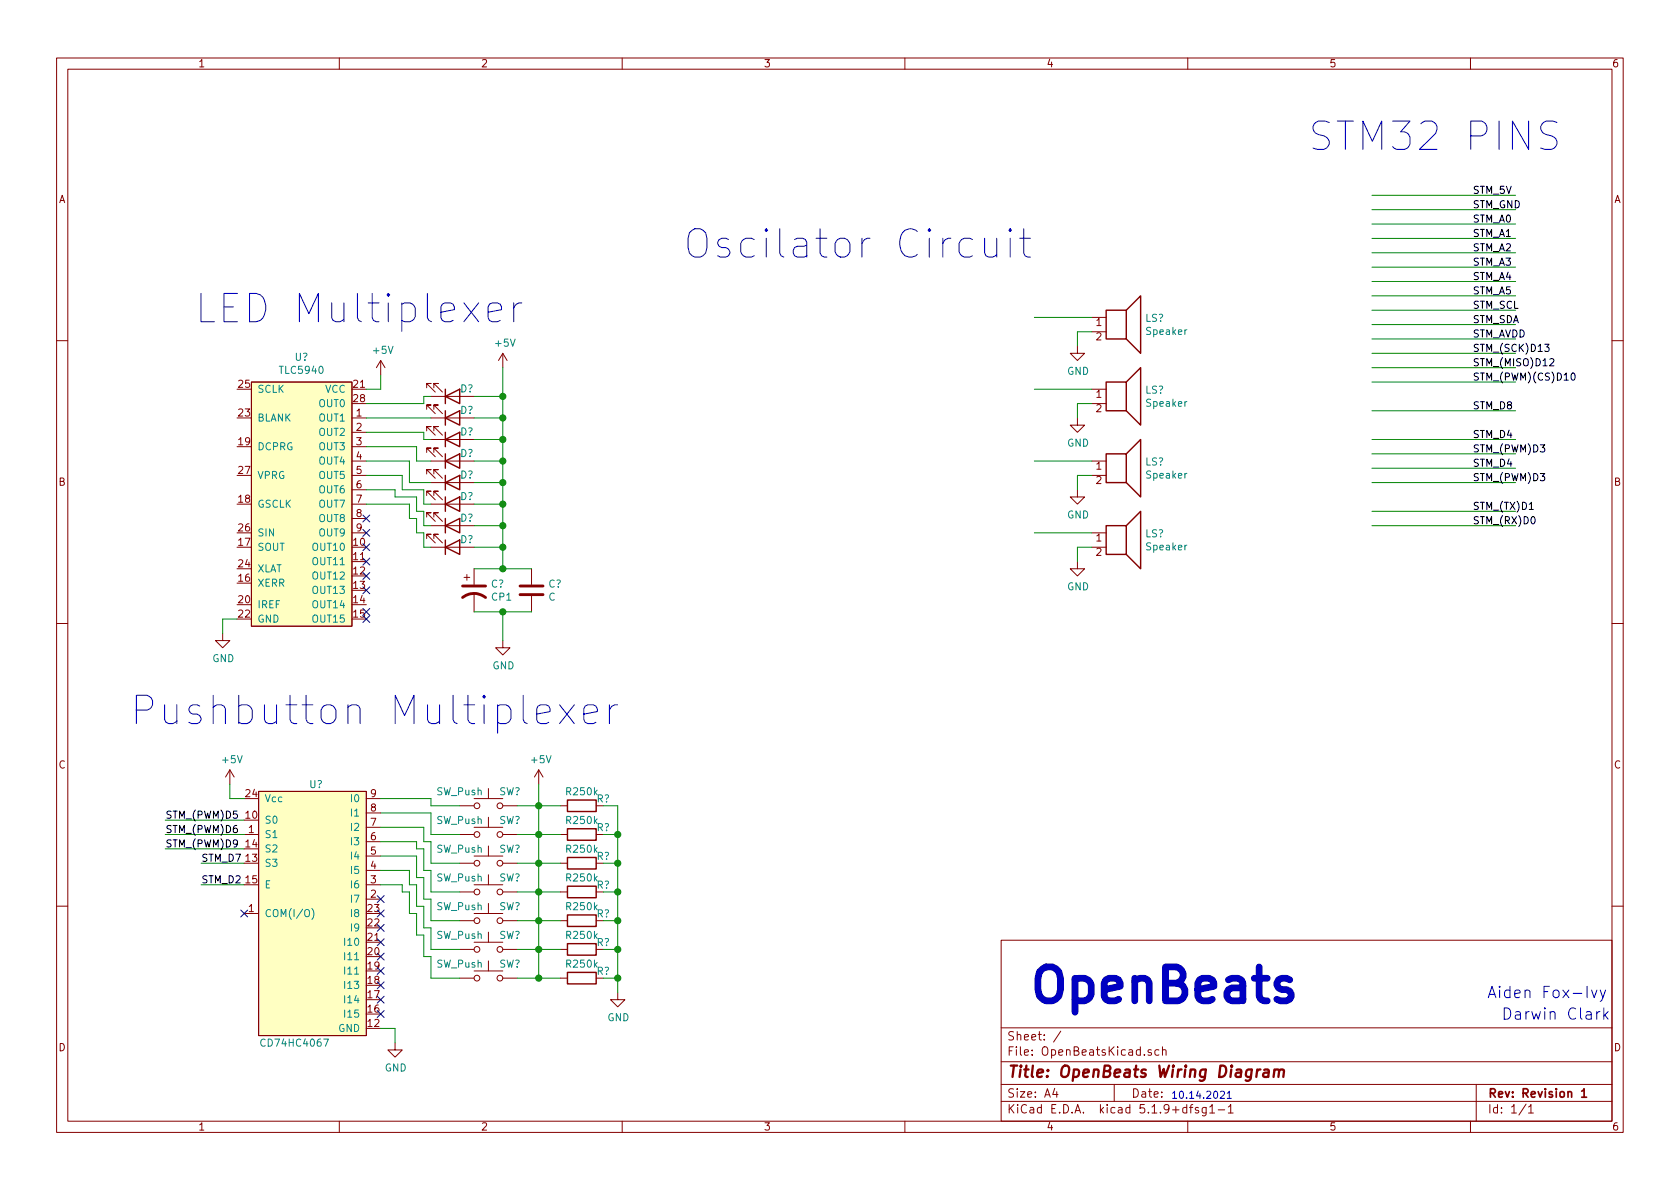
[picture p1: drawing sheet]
<svg xmlns="http://www.w3.org/2000/svg" width="297mm" height="210mm" viewBox="0 0 297 210" stroke-linecap="round" stroke-linejoin="round" font-family="sans-serif">
<g fill="none" stroke="#840000" stroke-width=".18">
<path d="M10 10.3h277v189.9h-277zM12 12.2h273v186.1h-273zM60 10.3v1.9M110 10.3v1.9M160 10.3v1.9M210 10.3v1.9M260 10.3v1.9M193 56.1h2.6M193 58.7h2.6M10 60.2h2M44.4 67.6h17.8v43.1h-17.8zM62.2 73.9h2.6"/>
<path d="M62.2 76.4h2.6M62.2 79h2.6M67.3 63.7l-.8 1.3M67.3 63.7v2.6M67.3 63.7l.8 1.3M75.4 76.2v-.8h.8h-.8l1.6 1.6M75.4 72.4v-.8h.8h-.8l1.6 1.5M75.4 68.6v-.8h.8h-.8l1.6 1.5M76.2 73.9h7.6M76.2 77.7h7.6M76.2 70.1h7.6M76.7 76.2v-.8h.8h-.8l1.5 1.6"/>
<path d="M76.7 72.4v-.8h.8h-.8l1.5 1.5M76.7 68.6v-.8h.8h-.8l1.5 1.5M88.9 62.5l-.8 1.2M88.9 62.5v2.5M88.9 62.5l.8 1.2M190.5 73.9v1.3h1.3l-1.3 1.2-1.3-1.2h1.3M190.5 61.2v1.3h1.3l-1.3 1.2-1.3-1.2h1.3M193 68.8h2.6M193 71.4h2.6M285 60.2h2M62.2 94.2h2.6M62.2 81.5h2.6"/>
<path d="M62.2 84.1h2.6M62.2 86.6h2.6M62.2 89.1h2.6M62.2 91.7h2.6M75.4 91.4v-.7h.8h-.8l1.6 1.5M75.4 95.2v-.7h.8h-.8l1.6 1.5M75.4 87.6v-.7h.8h-.8l1.6 1.5M75.4 83.8v-.7h.8h-.8l1.6 1.5M75.4 80v-.8h.8h-.8l1.6 1.6M76.2 96.8h7.6M76.2 81.5h7.6M76.2 89.1h7.6"/>
<path d="M76.2 93h7.6M76.2 85.3h7.6M76.7 91.4v-.7h.8h-.8l1.5 1.5M76.7 95.2v-.7h.8h-.8l1.5 1.5M76.7 87.6v-.7h.8h-.8l1.5 1.5M76.7 83.8v-.7h.8h-.8l1.5 1.5M76.7 80v-.8h.8h-.8l1.5 1.6M190.5 99.3v1.3h1.3l-1.3 1.2-1.3-1.2h1.3M190.5 86.6v1.3h1.3l-1.3 1.2-1.3-1.2h1.3M193 94.2h2.6M193 96.8h2.6M193 81.5h2.6"/>
<path d="M193 84.1h2.6M10 110.3h2M39.4 112v1.3h1.2l-1.2 1.2-1.3-1.2h1.3M82 102.1h1.1M82.5 101.6v1M83.8 100.6v2.8M83.8 104.9v3.3M88.9 113.3v1.2h1.3l-1.3 1.3-1.3-1.3h1.3M94 100.6v2.8M94 105.4v2.8M285 110.3h2M40.6 136.1l-.7 1.3"/>
<path d="M40.6 136.1v2.6M40.6 136.1l.8 1.3M45.7 139.9h19.1v43.2h-19.1zM86.4 139.4v1.8M95.2 136.1l-.7 1.3M95.2 136.1v2.6M95.2 136.1l.8 1.3M43.2 147.6h2.5M64.8 159h2.5M64.8 156.5h2.5M64.8 153.9h2.5M64.8 151.4h2.5"/>
<path d="M64.8 148.8h2.5M64.8 146.3h2.5M64.8 143.8h2.5M64.8 141.2h2.5M81.3 142.5h2.5M81.3 147.6h2.5M81.3 152.6h2.5M81.3 157.7h2.5M83.8 156.5h5.1M83.8 151.4h5.1M83.8 146.3h5.1M83.8 141.2h5.1"/>
<path d="M86.4 144.5v1.8M86.4 149.6v1.8M86.4 154.7v1.8M86.4 159.8v1.7M88.9 142.5h2.5M88.9 147.6h2.5M88.9 152.6h2.5M88.9 157.7h2.5M99.1 142.5h1.2M99.1 147.6h1.2M99.1 152.6h1.2M99.1 157.7h1.2"/>
<path d="M10 160.2h2M43.2 161.5h2.5M81.3 173h2.5M81.3 162.8h2.5M81.3 167.9h2.5M83.8 171.7h5.1M83.8 161.5h5.1M83.8 166.6h5.1M86.4 164.8v1.8M86.4 169.9v1.8M88.9 173h2.5M88.9 162.8h2.5"/>
<path d="M88.9 167.9h2.5M99.1 173h1.2M99.1 162.8h1.2M99.1 167.9h1.2M109.2 175.5v1.3h1.3l-1.3 1.2-1.3-1.2h1.3M177 166.3h108v32h-108zM285 160.2h2M60 198.3v1.9M69.8 184.4v1.3h1.3l-1.3 1.2-1.2-1.2h1.2M110 198.3v1.9M160 198.3v1.9M177 194.8h108"/>
<path d="M177 191.8h108M177 187.8h108M177 181.8h108M186.5 192.5l-.4 1h1M186.8 193v1M187.6 182.3l-1.3 2M197 191.8v3M203.6 185.7l-.4-.1-.2 .2v.2l.6 .2v.3h-.6M204.9 185.7l-.4-.1-.3 .3 .1 .6h.6M205.5 185.7l.3-.1 .3 .1 .1 .9M205.5 185.1v1.5M210 198.3v1.9"/>
<path d="M210.3 195.8h.6M210.9 195.3l-.4 .2v1.3M211.9 195.9l-.4-.1-.2 .2 .1 .3 .5 .1v.3h-.6M213.3 195.8v1.2l-.3 .3h-.4M213.3 195.9l-.5-.1-.3 .3 .1 .6 .2 .1 .5-.1M213.9 195.8l.4-.5v1.5M213.9 196.8h.9M215.4 196.3h1.1M217.2 195.8l.4-.5v1.5M217.2 196.8h.8M260 198.3v1.9M261 191.8v6.5"/>
<path d="M269.8 195.2l-1.2 2M270.3 195.8l.4-.5v1.5M270.3 196.8h.8"/>
<circle cx="84.3" cy="157.7" r=".51"/>
<circle cx="84.3" cy="147.6" r=".51"/>
<circle cx="84.3" cy="152.6" r=".51"/>
<circle cx="84.3" cy="142.5" r=".51"/>
<circle cx="88.4" cy="147.6" r=".51"/>
<circle cx="88.4" cy="157.7" r=".51"/>
<circle cx="88.4" cy="142.5" r=".51"/>
<circle cx="88.4" cy="152.6" r=".51"/>
<circle cx="84.3" cy="173" r=".51"/>
<circle cx="84.3" cy="162.8" r=".51"/>
<circle cx="84.3" cy="167.9" r=".51"/>
<circle cx="88.4" cy="167.9" r=".51"/>
<circle cx="88.4" cy="162.8" r=".51"/>
<circle cx="88.4" cy="173" r=".51"/>
</g>
<path d="M279.7 193l.4-.5v1.5M279.7 194h.8" fill="none" stroke="#840000" stroke-width=".3"/>
<path d="M222.9 189.1a.54 .54 0 0 0-.7 .4M223.5 189.2h.8l-.1 1.2M224.3 189.6l-.7 .1a.4 .4 0 0 0-.3 .3 .4 .4 0 0 0 .3 .4l.6-.1M225.3 189.3a.5 .5 0 0 1 .9 .1l-.2 1M225.3 189.1l-.1 1.3M226.2 189.4a.47 .47 0 0 1 .4-.3 .47 .47 0 0 1 .4 .3l-.1 1" fill="none" stroke="#840000" stroke-width=".41"/>
<g fill="none" stroke="#840000" stroke-width=".25">
<path d="M195.6 54.9h3.5v5h-3.5zM199.1 54.9l2.6-2.6v10.2l-2.6-2.6M78.7 77.7l2.6-1.3v2.6zM78.7 73.9l2.6-1.3v2.6zM78.7 70.1l2.6-1.3v2.6zM78.7 68.8v2.6M78.7 72.6v2.6M78.7 76.4v2.6M195.6 67.6h3.5v5h-3.5zM199.1 67.6l2.6-2.6v10.2l-2.6-2.6M78.7 93l2.6-1.3v2.5zM78.7 96.8l2.6-1.3v2.5z"/>
<path d="M78.7 89.1l2.6-1.2v2.5zM78.7 85.3l2.6-1.2v2.5zM78.7 81.5l2.6-1.2v2.5zM78.7 80.3v2.5M78.7 84.1v2.5M78.7 87.9v2.5M78.7 91.7v2.5M78.7 95.5v2.5M195.6 93h3.5v5h-3.5zM195.6 80.3h3.5v5h-3.5zM199.1 93l2.6-2.6v10.2l-2.6-2.6M199.1 80.3l2.6-2.6v10.2l-2.6-2.6"/>
<path d="M100.3 141.5h5.1v2h-5.1zM100.3 146.6h5.1v2h-5.1zM100.3 151.6h5.1v2.1h-5.1zM100.3 156.7h5.1v2h-5.1zM100.3 172h5.1v2h-5.1zM100.3 161.8h5.1v2h-5.1zM100.3 166.9h5.1v2h-5.1z"/>
</g>
<g fill="#ffffc2" stroke="#ffffc2" stroke-width=".18">
<path d="M44.4 67.6h17.8v43.1h-17.8z"/>
<path d="M45.7 139.9h19.1v43.2h-19.1z"/>
</g>
<path d="M55.1 160.6a1.47 1.47 0 0 1 0 2" fill="none" stroke="#008484" stroke-width=".18"/>
<path d="M81.8 105.7a3.3 3.3 0 0 1 4.1 0M81.8 103.6h4.1M91.9 105.2h4.1M91.9 103.6h4.1" fill="none" stroke="#840000" stroke-width=".51"/>
<g fill="none" stroke="#008400" stroke-width=".18">
<path d="M242.6 37.1h25.4M242.6 39.6h25.4M242.6 34.5h25.4M182.9 56.1h10.1M193 58.7h-2.5v2.5M242.6 54.9h25.4M242.6 59.9h25.4M242.6 57.4h25.4M242.6 52.3h25.4M242.6 49.8h25.4M242.6 47.2h25.4M242.6 44.7h25.4"/>
<path d="M242.6 42.2h25.4M64.8 79h8.9v2.5h2.5M64.8 76.4h10.1v1.3h1.3M64.8 73.9h11.4M67.3 66.3v2.5h-2.5M76.2 70.1h-1.3v1.3h-10.1M83.8 77.7h5.1M83.8 70.1h5.1M83.8 73.9h5.1M88.9 65v35.6M182.9 68.8h10.1M193 71.4h-2.5v2.5"/>
<path d="M242.6 77.7h25.4M242.6 72.6h25.4M242.6 67.6h25.4M242.6 65h25.4M242.6 62.5h25.4M64.8 86.6h5v1.3h3.9v2.5h1.2v2.6h1.3M64.8 89.1h7.6v2.6h1.3v2.5h1.2v2.6h1.3M64.8 84.1h6.3v2.5h3.8v2.5h1.3M64.8 81.5h7.6v3.8h3.8M83.8 96.8h5.1M83.8 85.3h5.1M83.8 93h5.1"/>
<path d="M83.8 81.5h5.1M83.8 89.1h5.1M182.9 94.2h10.1M182.9 81.5h10.1M193 96.8h-2.5v2.5M193 84.1h-2.5v2.5M242.6 80.3h25.4M242.6 82.8h25.4M242.6 85.3h25.4M242.6 90.4h25.4M242.6 93h25.4M41.9 109.5h-2.5v2.5"/>
<path d="M83.8 108.2h10.2M83.8 100.6h10.2M88.9 108.2v5.1M40.6 138.7v2.5h2.6M95.2 138.7v34.3M29.2 150.1h14M29.2 147.6h14M29.2 145h14M35.6 156.5h7.6M35.6 152.6h7.6M67.3 156.5h3.8v1.2h1.3v3.8h1.3v3.8h1.2v3.9h1.3v3.8h5.1M67.3 153.9h5.1v2.6h1.3v3.8h1.2v3.8h1.3v3.8h5.1"/>
<path d="M67.3 148.8h6.4v1.3h1.2v3.8h1.3v3.8h5.1M67.3 141.2h8.9v1.3h5.1M67.3 143.8h8.9v3.8h5.1M67.3 146.3h7.6v2.5h1.3v3.8h5.1M67.3 151.4h6.4v3.8h1.2v3.8h1.3v3.8h5.1M91.4 157.7h7.7M91.4 152.6h7.7M91.4 147.6h7.7M91.4 142.5h7.7M106.7 157.7h2.5M106.7 152.6h2.5M106.7 142.5h2.5v33"/>
<path d="M106.7 147.6h2.5M91.4 173h7.7M91.4 167.9h7.7M91.4 162.8h7.7M106.7 173h2.5M106.7 167.9h2.5M106.7 162.8h2.5M67.3 181.9h2.5v2.5"/>
</g>
<path d="M273.1 60.9h.8l-.4 .5 .3 .1v.6h-.5l-.2-.1M274 63.5l.5-.1 .3 .4-.8 .9h.8M277.9 66.1l.2-.1a.69 .69 0 0 1 .4 .6 .69 .69 0 0 1-.4 .6l-.3-.2v-.3zM270.4 90.1h.7" fill="none" stroke="#000" stroke-width=".18"/>
<g fill="none" stroke="#0000c2" stroke-width=".18">
<path d="M275.3 21.7l-.7-.3h-1.2a1.22 1.22 0 0 0-1 1.2 1.22 1.22 0 0 0 1 1.2 1.67 1.67 0 0 1 1.9 1.7l-.2 .4a2.06 2.06 0 0 1-2.7 .3M86.3 55.2l2.4-.4v-.5l-.3-.5-.4-.2h-1l-.5 .2-.2 .5v1.9l.2 .5 .5 .2h1l.4-.2M90.8 53.6v3.3M92.3 53.6a1.27 1.27 0 0 0-1.5 .9M174.1 42.1v2.6l.2 .5a1.36 1.36 0 0 0 1.9-.2M176.2 42.1v3.4M178.6 40.5l-.2 .2 .2 .2 .2-.2-.2-.2v.4M178.6 42.1v3.4M180.3 42.1h1.9M181 40.5v4.2l.2 .5 .5 .3h.5M94.9 126.3l2.4-.5v-.5l-.3-.4-.5-.3h-.9l-.5 .3-.2 .4v1.9l.2 .5 .5 .3h.9l.5-.3M98.9 124.6l2.6 3.4"/>
<path d="M101.5 124.6l-2.6 3.4M103.2 126.3l2.4-.5v-.5l-.2-.4-.5-.3h-1l-.4 .3-.3 .4v1.9l.3 .5 .4 .3h1l.5-.3M107.7 124.6v3.4M109.2 124.6a1.27 1.27 0 0 0-1.5 1M281.4 175.1l.5 1.3 .4-1.3M282.9 178.9l-.4 .1-.2 .3M282.9 175.1l.5 1.3M283.6 178.2v2M283.7 179.5l.6 .7M283.9 175.1l-.7 1.8-.3 .2M284.3 178.9l-.7 .7M215.8 193.1l.5-.1 .2 .1v.2v.2l-.8 .7h.8"/>
<path d="M217 193.3l.3-.3v1.2M217 194.2h.7"/>
</g>
<path d="M228 173.3l-.5-.3h-.9l-.6 .3-.2 .6 .2 .8 .6 .3h.9l.5 .3 .3 .5v.3l-.3 .6-.5 .3h-1.2l-.5-.3" fill="none" stroke="#0000c2" stroke-width="1.2"/>
<g fill="#008400" stroke="#008400" stroke-width=".25">
<circle cx="95.3" cy="167.9" r=".51"/>
<circle cx="88.9" cy="93" r=".51"/>
<circle cx="88.9" cy="89.1" r=".51"/>
<circle cx="88.9" cy="85.3" r=".51"/>
<circle cx="88.9" cy="81.5" r=".51"/>
<circle cx="88.9" cy="77.7" r=".51"/>
<circle cx="88.9" cy="73.9" r=".51"/>
<circle cx="88.9" cy="70.1" r=".51"/>
<circle cx="88.9" cy="100.6" r=".51"/>
<circle cx="88.9" cy="96.8" r=".51"/>
<circle cx="88.9" cy="108.2" r=".51"/>
<circle cx="109.2" cy="173" r=".51"/>
<circle cx="95.3" cy="162.8" r=".51"/>
<circle cx="95.3" cy="157.7" r=".51"/>
<circle cx="95.3" cy="152.6" r=".51"/>
<circle cx="95.3" cy="173" r=".51"/>
<circle cx="95.3" cy="147.6" r=".51"/>
<circle cx="95.3" cy="142.5" r=".51"/>
<circle cx="109.2" cy="147.6" r=".51"/>
<circle cx="109.2" cy="152.6" r=".51"/>
<circle cx="109.2" cy="157.7" r=".51"/>
<circle cx="109.2" cy="162.8" r=".51"/>
<circle cx="109.2" cy="167.9" r=".51"/>
</g>
<g fill="none" stroke="#000084" stroke-width=".18">
<path d="M64.2 91.1l1.2 1.2M64.2 93.6l1.2 1.2M64.2 96.2l1.2 1.2M64.2 98.7l1.2 1.2M65.4 91.1l-1.2 1.2M65.4 93.6l-1.2 1.2M65.4 96.2l-1.2 1.2M65.4 98.7l-1.2 1.2M64.2 101.2l1.2 1.3M64.2 103.8l1.2 1.2M64.2 107.6l1.2 1.2M64.2 108.9l1.2 1.2"/>
<path d="M65.4 101.2l-1.2 1.3M65.4 103.8l-1.2 1.2M65.4 107.6l-1.2 1.2M65.4 108.9l-1.2 1.2M66.7 158.4l1.2 1.2M67.9 158.4l-1.2 1.2M42.6 160.9l1.2 1.2M43.8 160.9l-1.2 1.2M66.7 168.5l1.2 1.3M66.7 160.9l1.2 1.2M66.7 163.5l1.2 1.2M66.7 166l1.2 1.2"/>
<path d="M66.7 171.1l1.2 1.2M66.7 173.6l1.2 1.2M66.7 176.2l1.2 1.2M66.7 178.7l1.2 1.2M67.9 168.5l-1.2 1.3M67.9 160.9l-1.2 1.2M67.9 163.5l-1.2 1.2M67.9 166l-1.2 1.2M67.9 171.1l-1.2 1.2M67.9 173.6l-1.2 1.2M67.9 176.2l-1.2 1.2M67.9 178.7l-1.2 1.2"/>
</g>
<text font-size="8.3" fill="#0000c2" x="181.6" y="177.3">OpenBeats</text>
<g font-size="7" fill="#0000c2">
<text x="231.1" y="26.7">STM32 PINS</text>
<text x="120.6" y="45.7">Oscilator Circuit</text>
<text x="34.3" y="57.1">LED Multiplexer</text>
<text x="22.9" y="128.2">Pushbutton Multiplexer</text>
</g>
<g font-size="2.8" fill="#0000c2">
<text x="262.9" y="176.5">Aiden Fox-Ivy</text>
<text x="265.4" y="180.3">Darwin Clark</text>
</g>
<text font-size="2.8" fill="#840000" x="178" y="190.5">Title: OpenBeats Wiring Diagram</text>
<g font-size="2.1" fill="#840000">
<text x="178" y="184">Sheet: /</text>
<text x="178" y="186.7">File: OpenBeatsKicad.sch</text>
<text x="178" y="196.9">KiCad E.D.A. kicad 5.1.9+dfsg1-1</text>
<text x="178" y="194.1">Size: A4</text>
<text x="200" y="194.1">Date:</text>
<text x="263" y="194.1">Rev: Revision 1</text>
<text x="263" y="196.9">Id: 1/1</text>
</g>
<g font-size="1.8" fill="#840000">
<text x="35" y="11.9">1</text>
<text x="85" y="11.9">2</text>
<text x="135" y="11.9">3</text>
<text x="185" y="11.9">4</text>
<text x="235" y="11.9">5</text>
<text x="285" y="11.9">6</text>
<text x="10.4" y="35.9">A</text>
<text x="285.4" y="35.9">A</text>
<text x="193.8" y="57.7">1</text>
<text x="193.8" y="60.2">2</text>
<text x="42.2" y="68.6">25</text>
<text x="62.5" y="68.6">21</text>
<text x="62.5" y="71.1">28</text>
<text x="193.8" y="70.4">1</text>
<text x="42.2" y="73.7">23</text>
<text x="63" y="73.7">1</text>
<text x="63" y="76.2">2</text>
<text x="193.8" y="72.9">2</text>
<text x="42.2" y="78.7">19</text>
<text x="42.2" y="83.8">27</text>
<text x="63" y="78.7">3</text>
<text x="63" y="81.3">4</text>
<text x="63" y="83.8">5</text>
<text x="193.8" y="83.1">1</text>
<text x="10.4" y="85.9">B</text>
<text x="42.2" y="88.9">18</text>
<text x="63" y="86.4">6</text>
<text x="63" y="88.9">7</text>
<text x="193.8" y="85.6">2</text>
<text x="285.4" y="85.9">B</text>
<text x="42.2" y="94">26</text>
<text x="63" y="91.4">8</text>
<text x="63" y="94">9</text>
<text x="193.8" y="95.8">1</text>
<text x="42.2" y="96.5">17</text>
<text x="42.2" y="100.3">24</text>
<text x="62.5" y="96.5">10</text>
<text x="62.5" y="99.1">11</text>
<text x="62.5" y="101.6">12</text>
<text x="193.8" y="98.3">2</text>
<text x="42.2" y="102.9">16</text>
<text x="42.2" y="106.7">20</text>
<text x="62.5" y="104.1">13</text>
<text x="62.5" y="106.7">14</text>
<text x="42.2" y="109.2">22</text>
<text x="62.5" y="109.2">15</text>
<text x="10.4" y="135.9">C</text>
<text x="285.4" y="135.9">C</text>
<text x="43.5" y="141">24</text>
<text x="65.6" y="143.5">8</text>
<text x="65.6" y="141">9</text>
<text x="43.5" y="144.8">10</text>
<text x="43.5" y="149.9">14</text>
<text x="44" y="147.3">1</text>
<text x="65.6" y="148.6">6</text>
<text x="65.6" y="146">7</text>
<text x="43.5" y="152.4">13</text>
<text x="65.6" y="153.7">4</text>
<text x="65.6" y="151.1">5</text>
<text x="43.5" y="156.2">15</text>
<text x="44" y="161.3">1</text>
<text x="65.1" y="161.3">23</text>
<text x="65.6" y="158.7">2</text>
<text x="65.6" y="156.2">3</text>
<text x="65.1" y="166.4">21</text>
<text x="65.1" y="163.8">22</text>
<text x="65.1" y="174">18</text>
<text x="65.1" y="171.4">19</text>
<text x="65.1" y="168.9">20</text>
<text x="65.1" y="179.1">16</text>
<text x="65.1" y="176.5">17</text>
<text x="10.4" y="185.9">D</text>
<text x="65.1" y="181.6">12</text>
<text x="285.4" y="185.9">D</text>
<text x="35" y="199.9">1</text>
<text x="85" y="199.9">2</text>
<text x="135" y="199.9">3</text>
<text x="185" y="199.9">4</text>
<text x="235" y="199.9">5</text>
<text x="285" y="199.9">6</text>
</g>
<g font-size="1.8">
<text x="260.3" y="34.3">STM_5V</text>
<text x="260.3" y="36.8">STM_GND</text>
<text x="260.3" y="39.4">STM_A0</text>
<text x="260.3" y="41.9">STM_A1</text>
<text x="260.3" y="44.4">STM_A2</text>
<text x="260.3" y="47">STM_A3</text>
<text x="260.3" y="52.1">STM_A5</text>
<text x="260.3" y="49.5">STM_A4</text>
<text x="260.3" y="59.7">STM_AVDD</text>
<text x="260.3" y="54.6">STM_SCL</text>
<text x="260.3" y="57.1">STM_SDA</text>
<text x="260.3" y="64.8">STM_(MISO)D12</text>
<text x="260.3" y="62.2">STM_(SCK)D13</text>
<text x="260.3" y="67.3">STM_(PWM)(CS)D10</text>
<text x="260.3" y="77.5">STM_D4</text>
<text x="260.3" y="72.4">STM_D8</text>
<text x="260.3" y="80">STM_(PWM)D3</text>
<text x="260.3" y="82.5">STM_D4</text>
<text x="260.3" y="85.1">STM_(PWM)D3</text>
<text x="260.3" y="92.7">STM_(RX)D0</text>
<text x="260.3" y="90.2">STM_(TX)D1</text>
<text x="29.2" y="149.9">STM_(PWM)D9</text>
<text x="29.2" y="144.8">STM_(PWM)D5</text>
<text x="29.2" y="147.3">STM_(PWM)D6</text>
<text x="35.6" y="152.4">STM_D7</text>
<text x="35.6" y="156.2">STM_D2</text>
</g>
<g font-size="1.8" fill="#008484">
<text x="202.5" y="56.9">LS?</text>
<text x="202.8" y="59.2">Speaker</text>
<text x="52.1" y="63.8">U?</text>
<text x="66.1" y="62.6">+5V</text>
<text x="87.7" y="61.3">+5V</text>
<text x="45.5" y="69.5">SCLK</text>
<text x="49.6" y="66.1">TLC5940</text>
<text x="57.5" y="69.5">VCC</text>
<text x="81.4" y="69.4">D?</text>
<text x="188.7" y="66.3">GND</text>
<text x="202.5" y="69.6">LS?</text>
<text x="202.8" y="71.9">Speaker</text>
<text x="45.5" y="74.5">BLANK</text>
<text x="56.5" y="74.5">OUT1</text>
<text x="56.5" y="77.1">OUT2</text>
<text x="56.5" y="72">OUT0</text>
<text x="81.4" y="77">D?</text>
<text x="81.4" y="73.2">D?</text>
<text x="45.5" y="79.6">DCPRG</text>
<text x="56.5" y="79.6">OUT3</text>
<text x="56.5" y="82.2">OUT4</text>
<text x="81.4" y="80.8">D?</text>
<text x="188.7" y="79">GND</text>
<text x="202.5" y="82.3">LS?</text>
<text x="45.5" y="89.8">GSCLK</text>
<text x="45.5" y="84.7">VPRG</text>
<text x="56.5" y="84.7">OUT5</text>
<text x="56.5" y="87.2">OUT6</text>
<text x="56.5" y="89.8">OUT7</text>
<text x="81.4" y="88.4">D?</text>
<text x="81.4" y="84.6">D?</text>
<text x="202.8" y="84.6">Speaker</text>
<text x="45.5" y="94.9">SIN</text>
<text x="56.5" y="92.3">OUT8</text>
<text x="56.5" y="94.9">OUT9</text>
<text x="81.4" y="92.2">D?</text>
<text x="188.7" y="91.7">GND</text>
<text x="202.5" y="95">LS?</text>
<text x="45.5" y="97.4">SOUT</text>
<text x="45.5" y="101.2">XLAT</text>
<text x="55.5" y="97.4">OUT10</text>
<text x="55.5" y="99.9">OUT11</text>
<text x="81.4" y="96.1">D?</text>
<text x="202.8" y="97.3">Speaker</text>
<text x="45.5" y="103.8">XERR</text>
<text x="45.5" y="107.6">IREF</text>
<text x="55.5" y="102.5">OUT12</text>
<text x="55.5" y="105">OUT13</text>
<text x="55.5" y="107.6">OUT14</text>
<text x="86.8" y="103.9">C?</text>
<text x="87" y="106.2">CP1</text>
<text x="97" y="103.9">C?</text>
<text x="97" y="106.2">C</text>
<text x="188.7" y="104.4">GND</text>
<text x="45.5" y="110.1">GND</text>
<text x="55.5" y="110.1">OUT15</text>
<text x="37.5" y="117.1">GND</text>
<text x="87.1" y="118.4">GND</text>
<text x="39.4" y="135">+5V</text>
<text x="94" y="135">+5V</text>
<text x="46.7" y="141.9">Vcc</text>
<text x="54.7" y="139.4">U?</text>
<text x="62.3" y="141.9">I0</text>
<text x="77.2" y="140.6">SW_Push</text>
<text x="88.2" y="140.6">SW?</text>
<text x="100.3" y="140.6">R250k</text>
<text x="105.5" y="141.9">R?</text>
<text x="46.7" y="148.2">S1</text>
<text x="46.7" y="145.7">S0</text>
<text x="62.3" y="149.5">I3</text>
<text x="62.3" y="146.9">I2</text>
<text x="62.3" y="144.4">I1</text>
<text x="77.2" y="145.7">SW_Push</text>
<text x="88.2" y="145.7">SW?</text>
<text x="100.3" y="145.7">R250k</text>
<text x="105.5" y="147">R?</text>
<text x="46.7" y="153.3">S3</text>
<text x="46.7" y="150.7">S2</text>
<text x="62.3" y="154.6">I5</text>
<text x="62.3" y="152">I4</text>
<text x="77.2" y="155.9">SW_Push</text>
<text x="77.2" y="150.8">SW_Push</text>
<text x="88.2" y="155.9">SW?</text>
<text x="88.2" y="150.8">SW?</text>
<text x="100.3" y="150.8">R250k</text>
<text x="100.3" y="155.9">R250k</text>
<text x="105.5" y="152.1">R?</text>
<text x="46.7" y="157.1">E</text>
<text x="62.3" y="159.6">I7</text>
<text x="62.3" y="157.1">I6</text>
<text x="77.2" y="161">SW_Push</text>
<text x="88.2" y="161">SW?</text>
<text x="100.3" y="161">R250k</text>
<text x="105.5" y="157.1">R?</text>
<text x="46.7" y="162.2">COM(I/O)</text>
<text x="61.3" y="167.3">I10</text>
<text x="62.3" y="164.7">I9</text>
<text x="62.3" y="162.2">I8</text>
<text x="77.2" y="166">SW_Push</text>
<text x="88.2" y="166">SW?</text>
<text x="100.3" y="166">R250k</text>
<text x="105.5" y="162.2">R?</text>
<text x="105.5" y="167.3">R?</text>
<text x="61.3" y="172.3">I11</text>
<text x="61.3" y="169.8">I11</text>
<text x="77.2" y="171.1">SW_Push</text>
<text x="88.2" y="171.1">SW?</text>
<text x="100.3" y="171.1">R250k</text>
<text x="105.5" y="172.4">R?</text>
<text x="61.3" y="180">I15</text>
<text x="61.3" y="177.4">I14</text>
<text x="61.3" y="174.9">I13</text>
<text x="46.6" y="185.1">CD74HC4067</text>
<text x="59.8" y="182.5">GND</text>
<text x="107.4" y="180.6">GND</text>
<text x="68" y="189.5">GND</text>
</g>
<text font-size="1.8" fill="#0000c2" x="207" y="194.3">10.14.2021</text>
</svg>
